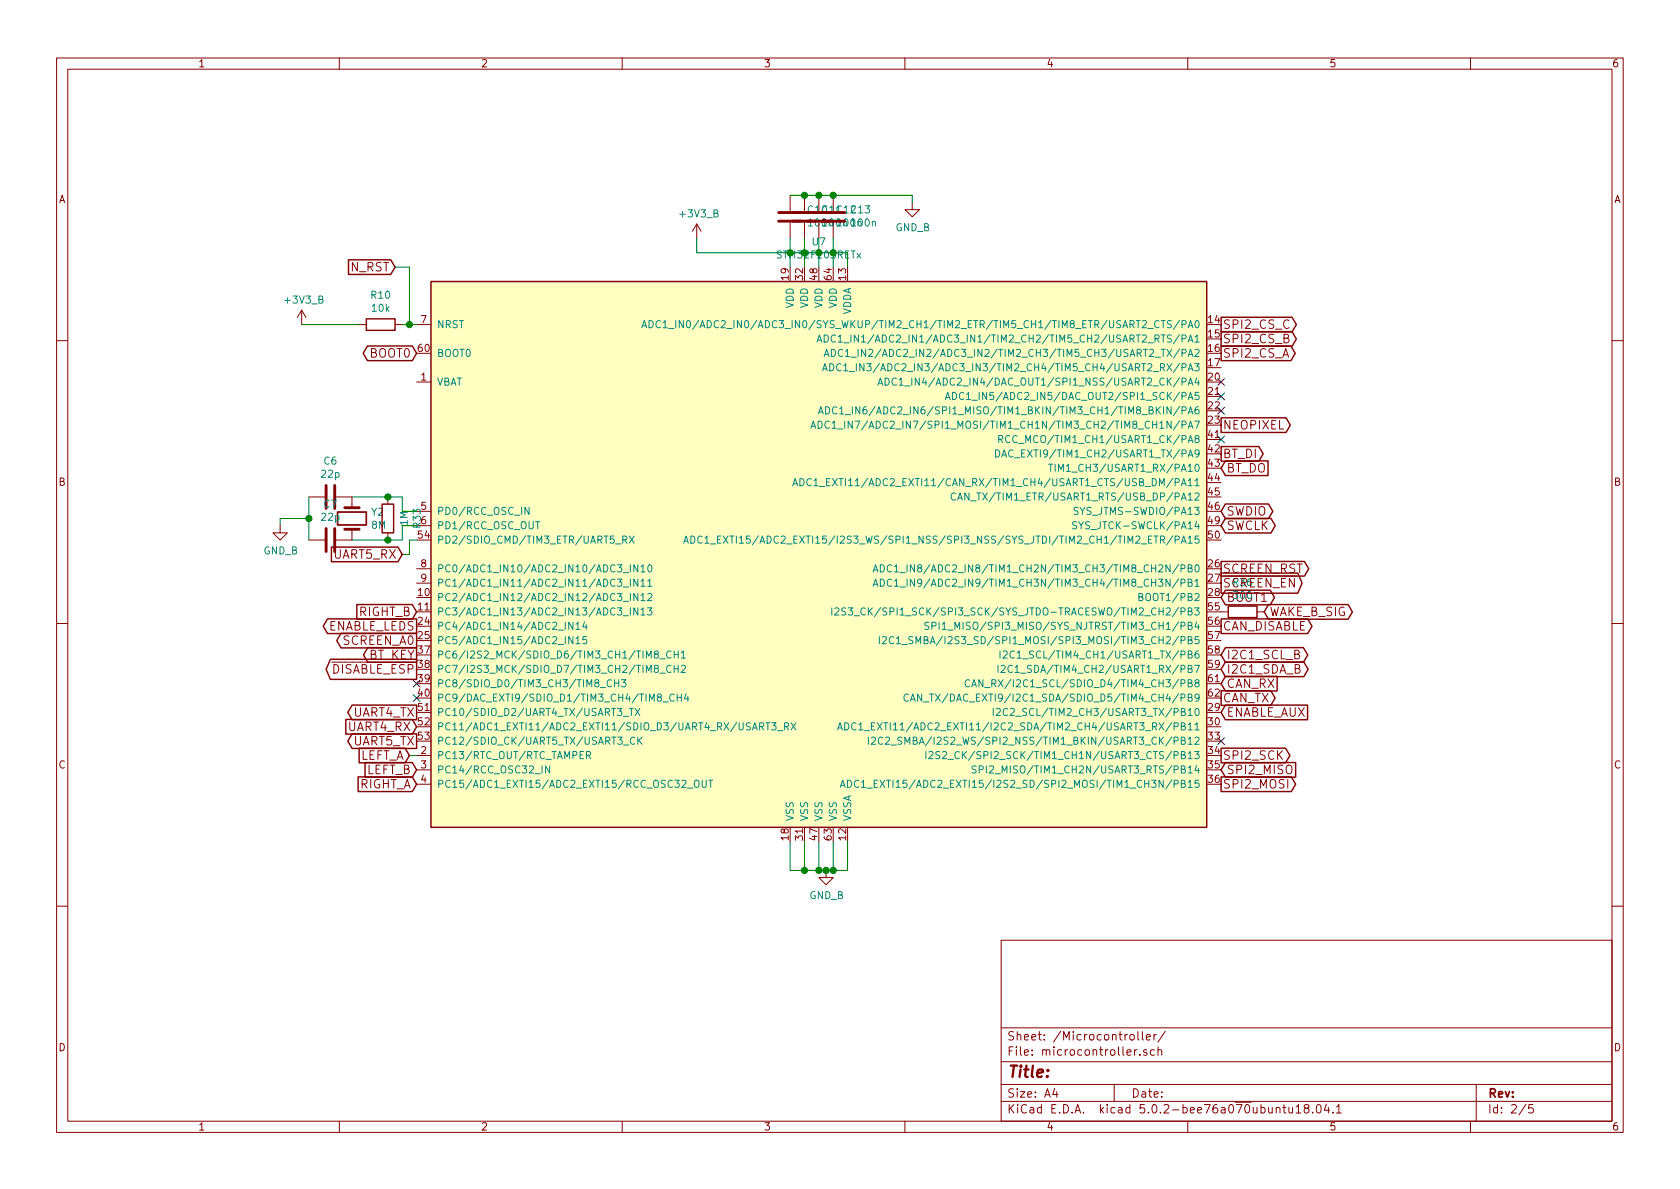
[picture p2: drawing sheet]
<svg xmlns="http://www.w3.org/2000/svg" width="297mm" height="210mm" viewBox="0 0 297 210" stroke-linecap="round" stroke-linejoin="round" font-family="sans-serif">
<g fill="none" stroke="#840000" stroke-width=".18">
<path d="M10 10.3h277v189.9h-277zM12 12.2h273v186.1h-273zM60 10.3v1.9M110 10.3v1.9M160 10.3v1.9M210 10.3v1.9M260 10.3v1.9M123.2 39.6l-.8 1.3M123.2 39.6v2.6M123.2 39.6l.8 1.3M139.7 34.5v2.8M139.7 39.4v2.8"/>
<path d="M142.2 34.5v2.8M142.2 39.4v2.8M144.8 34.5v2.8M144.8 39.4v2.8M147.3 34.5v2.8M147.3 39.4v2.8M161.3 35.8v1.3h1.3l-1.3 1.2-1.3-1.2h1.3M53.3 54.9l-.7 1.2M53.3 54.9v2.5M53.3 54.9l.8 1.2M63.5 57.4h1.3M69.8 57.4h1.3"/>
<path d="M73.7 57.4h2.5M10 60.2h2M73.7 67.6h2.5M285 60.2h2M49.5 93v1.2h1.3l-1.3 1.3-1.2-1.3h1.2M54.6 87.9h2.8M54.6 95.5h2.8M59.4 87.9h2.8v1.9M62.2 93.6v1.9h-2.8M68.6 87.9v1.2M68.6 94.2v1.3M73.7 90.4h2.5"/>
<path d="M73.7 93h2.5M10 110.3h2M73.7 100.6h2.5M73.7 103.1h2.5M215.9 108.2h1.3M222.2 108.2h1.3M285 110.3h2M73.7 133.6h2.5M73.7 136.1h2.5M73.7 138.7h2.5M146 153.9v1.3h1.3l-1.3 1.3-1.2-1.3h1.2M10 160.2h2"/>
<path d="M177 166.3h108v32h-108zM285 160.2h2M60 198.3v1.9M110 198.3v1.9M160 198.3v1.9M177 194.8h108M177 191.8h108M177 187.8h108M177 181.8h108M186.5 192.5l-.4 1h1M186.8 193v1M197 191.8v3"/>
<path d="M199.8 183.1l.3-.2 .4 .2v.7l-.2 .1-.5-.1zM201 185.6l-.4 .3M201.2 182.4v1.3l.2 .2M201.5 186.5v.1M202 182.4v1.3l.2 .2M202.7 183.4l.7-.1-.1-.3-.4-.1-.2 .2 .1 .7h.5M202.8 185.7a.37 .37 0 0 0-.6 .1l.1 .2 .5 .2v.1l-.2 .3-.4-.1M204 182.9v1M204.1 185.7l-.4-.1-.3 .3 .1 .6 .2 .1 .4-.1M204.5 182.9l-.5 .3M204.7 185.7h.1a.37 .37 0 0 1 .6 .1v.8M204.7 185.1v1.5"/>
<path d="M206 182.3l-1.3 2M210 198.3v1.9M226.8 195.8h.6M227 195.3v1.3l.4 .2M227.9 195.8v.9l.4 .1 .2-.1M228.5 195.8v1M229.2 195.8l.4-.5v1.5M229.2 196.8h.8M230.9 196l-.2-.2-.1-.2 .3-.3h.3l.2 .3v.2l-.7 .2a.48 .48 0 0 0 0 .7l.2 .1 .5-.1a.48 .48 0 0 0-.2-.7M232.1 196.7v.1M232.9 195.5l.3-.2a.94 .94 0 0 1 0 1.5l-.4-.3-.1-.6zM234.5 195.2l-.3 1.1h.9"/>
<path d="M234.9 195.8v1M235.7 196.7v.1M236.3 195.8l.4-.5v1.5M236.3 196.8h.9M260 198.3v1.9M261 191.8v6.5M269.8 195.2l-1.2 2M271 195.3h-.7v.7l.2-.1 .5 .1 .1 .2-.1 .5-.2 .1-.5-.1"/>
</g>
<path d="M76.2 49.8h137.2v96.5h-137.2z" fill="#ffffc2" stroke="#ffffc2" stroke-width=".18"/>
<g fill="none" stroke="#840000" stroke-width=".25">
<path d="M61.6 45.9h7.5l.7 1.3-.7 1.3h-7.5zM64.8 56.4h5v2h-5zM76.2 49.8h137.2v96.5h-137.2zM215.9 58.6h12.5l.8 1.3-.8 1.3h-12.5zM215.9 56.1h12.5l.8 1.3-.8 1.3h-12.5zM65 61.2h7.9l.8 1.3-.8 1.3h-7.9l-.8-1.3zM215.9 79h6.7l.7 1.3-.7 1.3h-6.7zM215.9 73.9h11.5l.7 1.3-.7 1.3h-11.5zM215.9 61.2h12.3l.8 1.3-.8 1.3h-12.3zM58.6 96.7h11.8l.7 1.3-.7 1.3h-11.8zM67.6 89.1h2v5.1h-2zM215.9 99.3h14.7l.8 1.3-.8 1.3h-14.7z"/>
<path d="M216.7 89.1h7.6l.7 1.3-.7 1.3h-7.6l-.8-1.3zM216.7 91.7h8l.8 1.3-.8 1.3h-8l-.8-1.3zM216.7 81.5h7.5v2.6h-7.5l-.8-1.3zM57.9 109.4h15.8v2.6h-15.8l-.8-1.3zM58.4 116.6h15.3v3.5h-15.3l-.7-1.7zM60.3 112h13.4v2.6h-13.4l-.8-1.3zM63.1 106.9h9.8l.8 1.3-.8 1.3h-9.8zM65 114.5h8.7v2.6h-8.7l-.7-1.3zM215.9 109.4h15.3l.8 1.3-.8 1.3h-15.3zM215.9 101.3h13.6l.7 1.8-.7 1.8h-13.6zM216.7 104.4h7.9l.7 1.3-.7 1.3h-7.9l-.8-1.3zM216.7 119.6h9.1v2.6h-9.1l-.8-1.3z"/>
<path d="M216.7 114.5h13.8l.7 1.3-.7 1.3h-13.8l-.8-1.3zM216.7 117.1h13.8l.8 1.3-.8 1.3h-13.8l-.8-1.3zM217.2 107.2h5v2h-5zM224.3 106.9h14.1l.7 1.3-.7 1.3h-14.1l-.8-1.3zM61.1 127.2h11.8l.8 1.3-.8 1.3h-11.8zM62.3 129.8h11.4v2.6h-11.4l-.8-1.3zM62.3 124.7h11.4v2.6h-11.4l-.8-1.3zM63.3 137.4h9.6l.8 1.3-.8 1.3h-9.6zM63.5 132.3h8.1l.8 1.3-.8 1.3h-8.1zM64.5 134.8h8.4l.8 1.3-.8 1.3h-8.4zM215.9 122.1h8.8l.8 1.3-.8 1.3h-8.8zM215.9 137.4h12.4l.8 1.3-.8 1.3h-12.4z"/>
<path d="M215.9 132.3h11.4l.8 1.3-.8 1.3h-11.4zM216.7 134.8h12.4v2.6h-12.4l-.8-1.3zM216.7 124.7h14.5v2.6h-14.5l-.8-1.3z"/>
</g>
<g fill="none" stroke="#008484" stroke-width=".18">
<path d="M153.1 38.8l.2-.1a.67 .67 0 0 1 .4 .6 .67 .67 0 0 1-.4 .7 .83 .83 0 0 1-.2-1.2zM154.2 39.3l.2-.2 .3 .1 .1 .8M154.2 39.1v.9M113.5 58l.4-1.3 .5 1.3M113.6 57.6h.6M114.8 56.7a.64 .64 0 0 1 .7 .6 .64 .64 0 0 1-.7 .7zM116.8 56.8a.6 .6 0 0 0-.9 .4 .6 .6 0 0 0 .6 .8l.3-.2M117.2 57l.4-.3v1.3M117.2 58h.8M118.2 58.1h1M119.5 56.7v1.3M120.8 56.7v1.3l-.7-1.3v1.3"/>
<path d="M121.5 56.8l.2-.1a.67 .67 0 0 1 .4 .6 .67 .67 0 0 1-.4 .7l-.3-.3v-.2zM123.5 56.6l-1 1.7M145.7 59.2a.64 .64 0 0 1 .8 .7 .64 .64 0 0 1-.8 .6zM147.7 59.4a.6 .6 0 0 0-.8 .4 .6 .6 0 0 0 .6 .7l.2-.1M148.2 59.6l.4-.4v1.3M150.4 59.2v1.3M143.4 75.7l.4-1.2 .4 1.2M143.5 75.4h.6M144.4 60.5l.5-1.3 .4 1.3M144.6 60.1h.6M144.7 74.5a.64 .64 0 0 1 .7 .6 .64 .64 0 0 1-.7 .6zM144.7 73.2l.4-1.3 .4 1.3"/>
<path d="M144.8 72.8h.6M145.4 65.6l.4-1.3 .5 1.3M145.5 65.2h.7M145.7 63l.5-1.2 .4 1.2M145.8 62.7h.7M146 71.9a.64 .64 0 0 1 .7 .7 .64 .64 0 0 1-.7 .6zM146.6 74.6a.6 .6 0 0 0-.8 .4 .6 .6 0 0 0 .6 .7l.2-.1M146.7 64.3a.64 .64 0 0 1 .7 .6 .64 .64 0 0 1-.7 .7zM147 61.8a.64 .64 0 0 1 .7 .6 .64 .64 0 0 1-.7 .6zM147.1 74.8l.4-.3v1.2M147.1 75.7h.8M148 72.1a.51 .51 0 0 0-.7 0 .51 .51 0 0 0-.1 .6 .46 .46 0 0 0 .2 .5 .46 .46 0 0 0 .6-.1"/>
<path d="M148.1 75.9h.9M148.2 60.5h.7M148.5 72.3l.3-.4v1.3M148.5 73.2h.7M148.7 64.4a.6 .6 0 0 0-.8 .5 .6 .6 0 0 0 .6 .7l.2-.1M149 61.9a.6 .6 0 0 0-.9 .4 .6 .6 0 0 0 .7 .7l.2-.1M149.2 64.7l.3-.4v1.3M149.2 60.6h.9M149.2 65.6h.7M149.4 74.5v1.2M149.4 73.3h1M149.5 62.1l.3-.3v1.2"/>
<path d="M149.5 63h.7M150.1 65.7h1M150.4 63.2h1M150.7 74.5v1.2l-.7-1.2v1.2M150.7 71.9v1.3M151.4 64.3v1.3M151.7 61.8v1.2M152 71.9v1.3l-.7-1.3v1.3M152.8 64.3v1.3l-.8-1.3v1.3M155.2 68.1l.5-1.3 .4 1.3M155.3 67.8h.7M156.5 66.8a.64 .64 0 0 1 .7 .7 .64 .64 0 0 1-.7 .6z"/>
<path d="M158.5 67a.6 .6 0 0 0-.8 .4 .6 .6 0 0 0 .5 .7l.3-.1M159 67.2l.3-.4v1.3M159 68.1h.7M159.9 68.2h1M167.1 70.7l.5-1.3 .4 1.3M167.3 70.3h.6M168.4 69.4a.64 .64 0 0 1 .7 .6 .64 .64 0 0 1-.7 .7zM170.4 69.5a.6 .6 0 0 0-.8 .4 .6 .6 0 0 0 .6 .8l.2-.2M170.9 69.7l.3-.3v1.3M170.9 70.7h.7M176 79.5a.64 .64 0 0 1 .8 .7 .64 .64 0 0 1-.8 .6zM176.6 77.7l.6-.1v-.5l-.1-.1h-.5v1.3"/>
<path d="M176.9 77.7l.4 .6M178.6 77.1a.6 .6 0 0 0-.9 .5 .6 .6 0 0 0 .6 .7l.3-.1M179.1 79.7a.6 .6 0 0 0-.8 .4 .6 .6 0 0 0 .6 .7l.2-.1M93.5 89.7v1.3l-.7-1.3v1.3M94.7 92.2h.7M110.1 95.4l.7-.1v-.4l-.7-.1v1.3M110.4 95.4l.4 .7M111.3 94.8l.8 1.3M111.5 99.9v1.2M112.1 94.8l-.8 1.3M112.8 99.9v1.2l-.7-1.2v1.2M114.7 100l.1-.1a.67 .67 0 0 1 .5 .6 .67 .67 0 0 1-.5 .6l-.3-.4z"/>
<path d="M120.9 96.1l.4-1.3 .4 1.3M121 95.7h.6M122.1 94.8a.64 .64 0 0 1 .8 .6 .64 .64 0 0 1-.8 .7zM124.1 94.9a.5 .5 0 0 0-.6 0 .5 .5 0 0 0-.1 .6 .45 .45 0 0 0 .2 .5 .45 .45 0 0 0 .5-.1M124.6 95.1l.4-.3v1.3M124.6 96.1h.7M125.6 96.2h1M126.9 95.4h.4M127.5 94.8h-.6v1.3h.6M127.9 94.8l.8 1.3M128.7 94.8l-.8 1.3M129 94.8h.8"/>
<path d="M129.4 94.8v1.3M140.2 85.9l.4-1.3 .4 1.3M140.3 85.5h.6M141.4 84.6a.64 .64 0 0 1 .8 .7 .64 .64 0 0 1-.8 .6zM143.4 84.8a.6 .6 0 0 0-.8 .4 .6 .6 0 0 0 .6 .7l.2-.1M143.9 85l.4-.4v1.3M143.9 85.9h.8M144.9 86h.9M155.7 99.9a.64 .64 0 0 1 .7 .6 .64 .64 0 0 1-.7 .6zM157.7 100a.51 .51 0 0 0-.7 0 .51 .51 0 0 0-.1 .6 .46 .46 0 0 0 .2 .5 .46 .46 0 0 0 .6-.1M160.4 99.9v1.2M169 87.3a.6 .6 0 0 0-.9 .4 .6 .6 0 0 0 .6 .7l.3-.1"/>
<path d="M169.3 88.4l.4-1.2 .5 1.2M169.4 88.1h.7M171.3 87.2v1.2l-.7-1.2v1.2M177.1 80.8l.4-1.3 .5 1.3M177.2 80.5h.7M185.4 82.1h.7M185.8 82.1v1.3M186.6 82.1v1.3M187.1 83.4v-1.3l.5 .9 .4-.9v1.3M190.4 92.3l-.5-.1-.2 .2v.3l.5 .3 .2 .3-.3 .2h-.5M190.6 89.8l-.5-.1-.2 .1 .1 .5 .6 .2v.2l-.2 .3-.5-.1M191 89.7l.4 .7 .4-.7"/>
<path d="M101.3 110v1.3l-.7-1.3v1.3M101.3 112.6v1.2l-.7-1.2v1.2M101.8 110.4l.4-.4v1.3M101.8 112.9l.4-.3v1.2M101.8 111.3h.8M101.8 113.8h.8M103.4 110l-.4 .9h.8M103.7 110.5v.8M103.7 112.6h-.6l-.1 .6 .2-.2 .5 .1v.6l-.2 .1-.5-.1M110.2 106.3h1M110.2 108.9h1M110.2 101.3h1"/>
<path d="M110.2 103.8h1M111.5 102.4v1.3M111.5 104.9v1.3M111.5 107.5v1.3M112.8 104.9v1.3l-.7-1.3v1.3M112.8 107.5v1.3l-.7-1.3v1.3M112.8 102.4v1.3l-.7-1.3v1.3M113.3 105.3l.4-.4v1.3M113.3 107.8l.4-.3v1.3M113.3 100.2l.4-.3v1.2M113.3 102.8l.4-.4v1.3M113.3 106.2h.7"/>
<path d="M113.3 108.8h.7M113.3 101.1h.7M113.3 103.7h.7M114.5 107.5h.8l-.5 .5 .4 .1 .1 .4-.3 .3-.5-.2M114.5 105.1l.5-.2 .3 .4-.8 .9h.8M114.5 102.8l.4-.4v1.3M114.5 103.7h.8M115.9 115.7l-.2-.3v-.2l.2-.1 .5 .1v.3l-.6 .2-.1 .2v.2l.2 .3 .4-.1 .1-.2v-.3l-.2-.1M115.9 118.2l-.2-.2v-.2l.2-.2 .5 .2v.3l-.6 .2-.1 .1v.3l.2 .2h.4l.1-.2v-.4l-.2-.1M116.7 116.5h.9M116.7 119h.9M118.6 115.2a.6 .6 0 0 0-.8 .5 .6 .6 0 0 0 .6 .7l.2-.1"/>
<path d="M118.6 117.8a.6 .6 0 0 0-.8 .4 .6 .6 0 0 0 .6 .7l.2-.1M119.2 115.1v1.3M119.2 117.6v1.3M119.2 115.7h.7M119.2 118.3h.7M119.9 115.1v1.3M119.9 117.6v1.3M120.5 115.5l.3-.4v1.3M120.5 117.8l.5-.2 .2 .4-.1 .2-.7 .7h.8M120.5 116.4h.7M147.1 107.5v1.3M147.6 107.6l.5-.1 .2 .3-.8 1h.8"/>
<path d="M149.5 107.6l-.5-.1-.1 .1v.4l.5 .2 .1 .3-.2 .3-.5-.1M150 107.5h.7l-.4 .5 .4 .1v.5l-.2 .2-.5-.2M151 108.9h1M153 107.6a.6 .6 0 0 0-.8 .4 .6 .6 0 0 0 .6 .8l.2-.2M154.4 101.1l.4-1.2 .4 1.2M154.4 103.7l.4-1.3 .4 1.3M154.5 100.8h.6M154.5 103.3h.6M155.5 112.6v1.2M155.7 102.4a.64 .64 0 0 1 .7 .6 .64 .64 0 0 1-.7 .7zM156 112.7l.5-.1 .2 .3-.7 .9h.7M157.7 102.5a.51 .51 0 0 0-.7 0 .51 .51 0 0 0-.1 .6 .46 .46 0 0 0 .2 .5 .46 .46 0 0 0 .6 0"/>
<path d="M158 112.7a.6 .6 0 0 0-.8 .4 .6 .6 0 0 0 .6 .7l.2-.1M158.1 100.2l.4-.3v1.2M158.1 102.8l.4-.4v1.3M158.1 101.1h.8M158.1 103.7h.8M158.5 112.9l.4-.3v1.2M158.5 113.8h.7M159.1 101.3h1M159.1 103.8h1M159.5 114h.9M160.4 102.4v1.3M161.4 112.6h-.5l-.2 .1 .1 .4 .5 .3 .1 .2-.2 .2h-.5"/>
<path d="M164.2 110.1l-.4-.1-.3 .3 .1 .3 .6 .2v.4l-.2 .1-.5-.1M164.8 110.7l.7-.1v-.4l-.2-.2h-.5v1.3M166 110v1.3M166.6 110.4l.4-.4v1.3M166.6 111.3h.7M167.6 111.4h.9M176.5 117.6v1.3M176.8 115.1v1.3M177 117.8l.5-.2 .2 .2v.2v.2l-.8 .7h.8M177.4 115.2l.5-.1 .2 .4-.1 .2-.7 .7h.8M179 117.8a.6 .6 0 0 0-.9 .4 .6 .6 0 0 0 .6 .7l.3-.1M179.3 115.2a.6 .6 0 0 0-.8 .5 .6 .6 0 0 0 .6 .7l.2-.1"/>
<path d="M179.8 115.5l.4-.4v1.3M179.8 116.4h.8M201.4 105.6l.5-.1 .1-.2v-.2l-.6-.2v1.3h.5l.2-.2v-.2l-.3-.2M97.2 135.4v1.3l-.8-1.3v1.3M103.7 133.5h.6l.1-.2v-.3l-.2-.1h-.5v1.3M104 133.5l.4 .7M108.1 120.3a.6 .6 0 0 0-.8 .4 .6 .6 0 0 0 .6 .8l.2-.2M108.7 120.2v1.3M108.7 120.8h.7M109.4 120.2v1.3M109.9 120.2h.8l-.5 .5 .4 .1 .1 .4-.3 .3-.5-.2M110.2 126.7h1"/>
<path d="M110.2 131.7h1M111.3 125.3h.7M111.6 125.3v1.2M112.2 130.5a.6 .6 0 0 0-.8 .4 .6 .6 0 0 0 .6 .7l.2-.1M112.3 125.3l.8 1.2M112.8 130.3v1.3M113 130.9l.5 .7M113.1 125.3l-.8 1.2M113.5 130.3l-.7 .8M117.2 124.1h1M119.2 122.9a.51 .51 0 0 0-.6 0 .51 .51 0 0 0-.2 .6 .46 .46 0 0 0 .3 .5 .46 .46 0 0 0 .5-.1M119.7 122.7v1.3"/>
<path d="M119.7 123.3h.8M120.5 122.7v1.3M121.3 122.7l-.3 .9h.8M121.5 139.4h1M121.6 123.2v.8M122.8 138.1a.45 .45 0 0 1 .7 0 .88 .88 0 0 1-.2 1.1h-.4a1.07 1.07 0 0 1-.1-1.1zM124.2 138v1l.2 .2h.4l.1-.2v-1M125.3 138h.7M125.7 138v1.2M135.4 127.8h.7M135.8 127.8v1.3M136.4 127.8h.8l-.4 .5 .4 .1v.6l-.2 .1-.6-.1"/>
<path d="M137.5 129.2h.9M138.7 128.5l.7-.1v-.5l-.2-.1h-.5v1.3M139 128.5l.4 .6M139.9 127.8l.8 1.3M140.7 127.8l-.8 1.3M148.1 129.1l.4-1.3 .4 1.3M148.2 128.7h.6M148.6 139.2l.4-1.2 .4 1.2M148.7 138.9h.6M149.4 127.8a.64 .64 0 0 1 .7 .6 .64 .64 0 0 1-.7 .7zM149.8 138a.64 .64 0 0 1 .8 .6 .64 .64 0 0 1-.8 .6zM151.4 127.9a.6 .6 0 0 0-.9 .4 .6 .6 0 0 0 .6 .8l.3-.1"/>
<path d="M151.8 128.2l.4-.4v1.3M151.8 138.1a.6 .6 0 0 0-.8 .4 .6 .6 0 0 0 .6 .7l.2-.1M151.8 129.1h.8M152.3 138.3l.4-.3v1.2M152.3 139.2h.8M152.8 129.2h1M153.3 139.4h1M153.5 130.3v1.3M154.1 130.5l.5-.2 .2 .4-.8 .9h.8M154.6 138.6h.4M155.2 138h-.6v1.2h.6M156.1 130.5a.51 .51 0 0 0-.6 0 .51 .51 0 0 0-.2 .6 .46 .46 0 0 0 .2 .5 .46 .46 0 0 0 .6-.1"/>
<path d="M156.6 130.5l.4-.2 .3 .4-.1 .2-.7 .7h.8M157.5 131.7h1M159.5 130.4l-.5-.1-.3 .3 .2 .3 .5 .2v.4l-.2 .1h-.5M160.6 122.9a.6 .6 0 0 0-.8 .4 .6 .6 0 0 0 .6 .7l.2-.1M161 124l.4-1.3 .4 1.3M161.1 123.6h.6M163 122.7v1.3l-.8-1.3v1.3M163.3 124.1h.9M163.7 132.9v1.3M164.2 133l.5-.1 .3 .3-.8 1h.8M164.4 122.7h.7M166.2 133l-.5-.1-.2 .1 .1 .4 .5 .3 .1 .2-.3 .3-.4-.1"/>
<path d="M166.6 133l.5-.1 .3 .3-.8 1h.8M167.6 134.3h1M171.4 120.3a.6 .6 0 0 0-.8 .4 .6 .6 0 0 0 .6 .8l.2-.2M171.8 121.5l.4-1.3 .4 1.3M171.9 121.1h.6M172.6 135.5l-.5-.1-.2 .2v.3l.6 .3 .1 .3-.3 .2-.4-.1M173.1 136.1l.6-.1 .2-.1-.1-.3-.2-.2h-.5v1.3M173.8 120.2v1.3l-.7-1.3v1.3M174.1 121.6h1M174.4 135.4v1.3M174.9 135.6l.5-.2 .3 .4-.1 .2-.7 .7h.8M175.6 125.3v1.2"/>
<path d="M176.1 125.4l.5-.1 .3 .3-.8 .9h.8M178.2 125.4a.51 .51 0 0 0-.7 0 .51 .51 0 0 0-.1 .6 .46 .46 0 0 0 .2 .5 .46 .46 0 0 0 .6-.1M178.6 125.4l.5-.1 .2 .3v.2l-.7 .7h.7"/>
</g>
<path d="M59.7 90.5h5.1v2.3h-5.1z" fill="none" stroke="#840000" stroke-width=".3"/>
<path d="M137.7 37.6h11.7M137.7 39.1h11.7M57.7 85.8v4.1M57.7 93.5v4M59.2 85.8v4.1M59.2 93.5v4M61 89.8h2.5M61 93.6h2.5" fill="none" stroke="#840000" stroke-width=".51"/>
<g fill="none" stroke="#008400" stroke-width=".18">
<path d="M139.7 34.5h21.6v1.3M53.3 57.4h10.2M69.8 47.2h2.6v10.2M71.1 57.4h2.6M123.2 42.2v2.5h16.5M139.7 42.2v5M142.2 42.2v5M144.8 42.2v5M147.3 42.2v5M149.9 44.7v2.5M54.6 87.9v7.6M54.6 91.7h-5.1v1.3"/>
<path d="M62.2 87.9h8.9v2.5h2.6M73.7 95.5h-1.3v2.5h-1.3M73.7 93h-2.6v2.5h-8.9M72.4 133.6h1.3M139.7 148.8v5.1h10.2v-5.1M142.2 148.8v5.1M144.8 148.8v5.1M147.3 148.8v5.1"/>
</g>
<g fill="#008400" stroke="#008400" stroke-width=".25">
<circle cx="54.6" cy="91.7" r=".51"/>
<circle cx="142.2" cy="153.9" r=".51"/>
<circle cx="144.8" cy="153.9" r=".51"/>
<circle cx="147.3" cy="153.9" r=".51"/>
<circle cx="144.8" cy="34.5" r=".51"/>
<circle cx="142.2" cy="34.5" r=".51"/>
<circle cx="72.4" cy="57.4" r=".51"/>
<circle cx="68.6" cy="87.9" r=".51"/>
<circle cx="68.6" cy="95.5" r=".51"/>
<circle cx="146.1" cy="153.9" r=".51"/>
<circle cx="147.3" cy="34.5" r=".51"/>
</g>
<g fill="none" stroke="#000084" stroke-width=".18">
<path d="M215.3 77.1l1.2 1.2M215.3 72l1.2 1.2M215.3 69.5l1.2 1.2M215.3 66.9l1.2 1.3M216.5 77.1l-1.2 1.2M216.5 72l-1.2 1.2M216.5 69.5l-1.2 1.2M216.5 66.9l-1.2 1.3M73.1 120.3l1.2 1.2M73.1 122.8l1.2 1.2M74.3 120.3l-1.2 1.2M74.3 122.8l-1.2 1.2"/>
<path d="M215.3 130.4l1.2 1.3M216.5 130.4l-1.2 1.3"/>
</g>
<text font-size="2.8" fill="#840000" x="178" y="190.5">Title:</text>
<g font-size="2.1" fill="#840000">
<text x="62" y="48">N_RST</text>
<text x="216.2" y="58.2">SPI2_CS_C</text>
<text x="65.4" y="63.2">BOOT0</text>
<text x="216.2" y="63.2">SPI2_CS_A</text>
<text x="216.2" y="60.7">SPI2_CS_B</text>
<text x="216.2" y="75.9">NEOPIXEL</text>
<text x="216.2" y="81">BT_DI</text>
<text x="216.8" y="83.6">BT_DO</text>
<text x="216.8" y="91.2">SWDIO</text>
<text x="216.8" y="93.7">SWCLK</text>
<text x="59" y="98.8">UART5_RX</text>
<text x="216.2" y="101.3">SCREEN_RST</text>
<text x="216.2" y="103.9">SCREEN_EN</text>
<text x="216.8" y="106.4">BOOT1</text>
<text x="57.8" y="111.5">ENABLE_LEDS</text>
<text x="63.4" y="109">RIGHT_B</text>
<text x="216.2" y="111.5">CAN_DISABLE</text>
<text x="224.4" y="109">WAKE_B_SIG</text>
<text x="58.7" y="119.1">DISABLE_ESP</text>
<text x="60.7" y="114">SCREEN_A0</text>
<text x="65" y="116.6">BT_KEY</text>
<text x="216.8" y="116.6">I2C1_SCL_B</text>
<text x="216.8" y="119.1">I2C1_SDA_B</text>
<text x="216.2" y="124.2">CAN_TX</text>
<text x="216.8" y="121.7">CAN_RX</text>
<text x="61.5" y="129.3">UART4_RX</text>
<text x="62.4" y="131.8">UART5_TX</text>
<text x="62.4" y="126.7">UART4_TX</text>
<text x="216.8" y="126.7">ENABLE_AUX</text>
<text x="63.4" y="134.4">LEFT_A</text>
<text x="64.7" y="136.9">LEFT_B</text>
<text x="216.2" y="134.4">SPI2_SCK</text>
<text x="216.8" y="136.9">SPI2_MISO</text>
<text x="63.4" y="139.4">RIGHT_A</text>
<text x="216.2" y="139.4">SPI2_MOSI</text>
<text x="178" y="184">Sheet: /Microcontroller/</text>
<text x="178" y="186.7">File: microcontroller.sch</text>
<text x="178" y="196.9">KiCad E.D.A. kicad 5.0.2-bee76a070ubuntu18.04.1</text>
<text x="178" y="194.1">Size: A4</text>
<text x="200" y="194.1">Date:</text>
<text x="263" y="194.1">Rev:</text>
<text x="263" y="196.9">Id: 2/5</text>
</g>
<g font-size="1.8" fill="#840000">
<text x="35" y="11.9">1</text>
<text x="85" y="11.9">2</text>
<text x="135" y="11.9">3</text>
<text x="185" y="11.9">4</text>
<text x="235" y="11.9">5</text>
<text x="285" y="11.9">6</text>
<text x="10.4" y="35.9">A</text>
<text x="285.4" y="35.9">A</text>
<text x="139.4" y="49.5" transform="rotate(-90 139.4 49.5)">19</text>
<text x="142" y="49.5" transform="rotate(-90 142 49.5)">32</text>
<text x="144.5" y="49.5" transform="rotate(-90 144.5 49.5)">48</text>
<text x="147.1" y="49.5" transform="rotate(-90 147.1 49.5)">64</text>
<text x="149.6" y="49.5" transform="rotate(-90 149.6 49.5)">13</text>
<text x="74.4" y="57.1">7</text>
<text x="213.7" y="57.1">14</text>
<text x="213.7" y="59.7">15</text>
<text x="74" y="62.2">60</text>
<text x="213.7" y="62.2">16</text>
<text x="213.7" y="64.8">17</text>
<text x="74.4" y="67.3">1</text>
<text x="213.7" y="67.3">20</text>
<text x="213.7" y="69.8">21</text>
<text x="213.7" y="72.4">22</text>
<text x="213.7" y="74.9">23</text>
<text x="213.7" y="77.5">41</text>
<text x="213.7" y="80">42</text>
<text x="213.7" y="82.5">43</text>
<text x="10.4" y="85.9">B</text>
<text x="213.7" y="85.1">44</text>
<text x="213.7" y="87.6">45</text>
<text x="285.4" y="85.9">B</text>
<text x="74" y="95.2">54</text>
<text x="74.4" y="90.2">5</text>
<text x="74.4" y="92.7">6</text>
<text x="213.7" y="90.2">46</text>
<text x="213.7" y="92.7">49</text>
<text x="213.7" y="95.2">50</text>
<text x="74.4" y="100.3">8</text>
<text x="213.7" y="100.3">26</text>
<text x="74" y="105.4">10</text>
<text x="74" y="107.9">11</text>
<text x="74.4" y="102.9">9</text>
<text x="213.7" y="102.9">27</text>
<text x="213.7" y="105.4">28</text>
<text x="213.7" y="107.9">55</text>
<text x="218.1" y="103.6">R36</text>
<text x="74" y="110.5">24</text>
<text x="74" y="113">25</text>
<text x="213.7" y="110.5">56</text>
<text x="213.7" y="113">57</text>
<text x="74" y="115.6">37</text>
<text x="74" y="118.1">38</text>
<text x="213.7" y="115.6">58</text>
<text x="213.7" y="118.1">59</text>
<text x="74" y="120.6">39</text>
<text x="74" y="123.2">40</text>
<text x="74" y="125.7">51</text>
<text x="213.7" y="125.7">29</text>
<text x="213.7" y="120.6">61</text>
<text x="213.7" y="123.2">62</text>
<text x="74" y="128.3">52</text>
<text x="74" y="130.8">53</text>
<text x="213.7" y="128.3">30</text>
<text x="213.7" y="130.8">33</text>
<text x="10.4" y="135.9">C</text>
<text x="74.4" y="133.3">2</text>
<text x="74.4" y="135.9">3</text>
<text x="213.7" y="133.3">34</text>
<text x="213.7" y="135.9">35</text>
<text x="285.4" y="135.9">C</text>
<text x="74.4" y="138.4">4</text>
<text x="213.7" y="138.4">36</text>
<text x="139.4" y="148.5" transform="rotate(-90 139.4 148.5)">18</text>
<text x="142" y="148.5" transform="rotate(-90 142 148.5)">31</text>
<text x="144.5" y="148.5" transform="rotate(-90 144.5 148.5)">47</text>
<text x="147.1" y="148.5" transform="rotate(-90 147.1 148.5)">63</text>
<text x="149.6" y="148.5" transform="rotate(-90 149.6 148.5)">12</text>
<text x="10.4" y="185.9">D</text>
<text x="285.4" y="185.9">D</text>
<text x="35" y="199.9">1</text>
<text x="85" y="199.9">2</text>
<text x="135" y="199.9">3</text>
<text x="185" y="199.9">4</text>
<text x="235" y="199.9">5</text>
<text x="285" y="199.9">6</text>
</g>
<g font-size="1.8" fill="#008484">
<text x="120.3" y="38.4">+3V3_B</text>
<text x="142.9" y="37.7">C10C11C12C13</text>
<text x="143.1" y="40.1">100n</text>
<text x="148.2" y="40.1">100n</text>
<text x="158.3" y="40.9">GND_B</text>
<text x="143.7" y="43.4">U7</text>
<text x="50.5" y="53.7">+3V3_B</text>
<text x="65.7" y="52.8">R10</text>
<text x="65.8" y="55.1">10k</text>
<text x="77.2" y="58">NRST</text>
<text x="123.1" y="58">ADC1_IN0/ADC2_IN0/ADC3_IN0/SYS_WKUP/TIM2_CH1/TIM2_ETR/TIM5_CH1/TIM8_ETR/USART2_CTS/PA0</text>
<text x="140.3" y="54.5" transform="rotate(-90 140.3 54.5)">VDD</text>
<text x="142.9" y="54.5" transform="rotate(-90 142.9 54.5)">VDD</text>
<text x="145.4" y="54.5" transform="rotate(-90 145.4 54.5)">VDD</text>
<text x="148" y="54.5" transform="rotate(-90 148 54.5)">VDD</text>
<text x="150.5" y="55.8" transform="rotate(-90 150.5 55.8)">VDDA</text>
<text x="77.2" y="63.1">BOOT0</text>
<text x="151.6" y="60.6">ADC1_IN1/ADC2_IN1/ADC3_IN1/TIM2_CH2/TIM5_CH2/USART2_RTS/PA1</text>
<text x="152.7" y="65.7">ADC1_IN3/ADC2_IN3/ADC3_IN3/TIM2_CH4/TIM5_CH4/USART2_RX/PA3</text>
<text x="152.9" y="63.1">ADC1_IN2/ADC2_IN2/ADC3_IN2/TIM2_CH3/TIM5_CH3/USART2_TX/PA2</text>
<text x="77.2" y="68.2">VBAT</text>
<text x="160.8" y="68.2">ADC1_IN4/ADC2_IN4/DAC_OUT1/SPI1_NSS/USART2_CK/PA4</text>
<text x="171.8" y="70.7">ADC1_IN5/ADC2_IN5/DAC_OUT2/SPI1_SCK/PA5</text>
<text x="151.3" y="75.8">ADC1_IN7/ADC2_IN7/SPI1_MOSI/TIM1_CH1N/TIM3_CH2/TIM8_CH1N/PA7</text>
<text x="152.3" y="73.3">ADC1_IN6/ADC2_IN6/SPI1_MISO/TIM1_BKIN/TIM3_CH1/TIM8_BKIN/PA6</text>
<text x="57.3" y="82.2">C6</text>
<text x="178.8" y="80.9">DAC_EXTI9/TIM1_CH2/USART1_TX/PA9</text>
<text x="179.3" y="78.4">RCC_MCO/TIM1_CH1/USART1_CK/PA8</text>
<text x="187.9" y="83.4">TIM1_CH3/USART1_RX/PA10</text>
<text x="56.9" y="84.5">22p</text>
<text x="57.3" y="89.8">C7</text>
<text x="146.7" y="86">ADC1_EXTI11/ADC2_EXTI11/CAN_RX/TIM1_CH4/USART1_CTS/USB_DM/PA11</text>
<text x="171.6" y="88.5">CAN_TX/TIM1_ETR/USART1_RTS/USB_DP/PA12</text>
<text x="56.9" y="92.1">22p</text>
<text x="65.7" y="91.2">Y2</text>
<text x="65.7" y="93.5">8M</text>
<text x="72.1" y="92.9" transform="rotate(-90 72.1 92.9)">1M</text>
<text x="74.4" y="93.3" transform="rotate(-90 74.4 93.3)">R33</text>
<text x="77.2" y="91.1">PD0/RCC_OSC_IN</text>
<text x="77.2" y="93.6">PD1/RCC_OSC_OUT</text>
<text x="191.2" y="93.6">SYS_JTCK-SWCLK/PA14</text>
<text x="191.6" y="91.1">SYS_JTMS-SWDIO/PA13</text>
<text x="46.6" y="98">GND_B</text>
<text x="77.2" y="96.1">PD2/SDIO_CMD/TIM3_ETR/UART5_RX</text>
<text x="77.2" y="101.2">PC0/ADC1_IN10/ADC2_IN10/ADC3_IN10</text>
<text x="130.8" y="96.1">ADC1_EXTI15/ADC2_EXTI15/I2S3_WS/SPI1_NSS/SPI3_NSS/SYS_JTDI/TIM2_CH1/TIM2_ETR/PA15</text>
<text x="161.1" y="101.2">ADC1_IN8/ADC2_IN8/TIM1_CH2N/TIM3_CH3/TIM8_CH2N/PB0</text>
<text x="77.2" y="106.3">PC2/ADC1_IN12/ADC2_IN12/ADC3_IN12</text>
<text x="77.2" y="103.8">PC1/ADC1_IN11/ADC2_IN11/ADC3_IN11</text>
<text x="161.1" y="103.8">ADC1_IN9/ADC2_IN9/TIM1_CH3N/TIM3_CH4/TIM8_CH3N/PB1</text>
<text x="202.3" y="106.3">BOOT1/PB2</text>
<text x="218.2" y="105.9">300</text>
<text x="77.2" y="108.8">PC3/ADC1_IN13/ADC2_IN13/ADC3_IN13</text>
<text x="77.2" y="111.4">PC4/ADC1_IN14/ADC2_IN14</text>
<text x="77.2" y="113.9">PC5/ADC1_IN15/ADC2_IN15</text>
<text x="153.5" y="108.8">I2S3_CK/SPI1_SCK/SPI3_SCK/SYS_JTDO-TRACESWO/TIM2_CH2/PB3</text>
<text x="162.2" y="113.9">I2C1_SMBA/I2S3_SD/SPI1_MOSI/SPI3_MOSI/TIM3_CH2/PB5</text>
<text x="168.3" y="111.4">SPI1_MISO/SPI3_MISO/SYS_NJTRST/TIM3_CH1/PB4</text>
<text x="77.2" y="116.5">PC6/I2S2_MCK/SDIO_D6/TIM3_CH1/TIM8_CH1</text>
<text x="77.2" y="119">PC7/I2S3_MCK/SDIO_D7/TIM3_CH2/TIM8_CH2</text>
<text x="179.9" y="119">I2C1_SDA/TIM4_CH2/USART1_RX/PB7</text>
<text x="180.3" y="116.5">I2C1_SCL/TIM4_CH1/USART1_TX/PB6</text>
<text x="77.2" y="121.5">PC8/SDIO_D0/TIM3_CH3/TIM8_CH3</text>
<text x="77.2" y="124.1">PC9/DAC_EXTI9/SDIO_D1/TIM3_CH4/TIM8_CH4</text>
<text x="165.1" y="124.1">CAN_TX/DAC_EXTI9/I2C1_SDA/SDIO_D5/TIM4_CH4/PB9</text>
<text x="175.3" y="121.5">CAN_RX/I2C1_SCL/SDIO_D4/TIM4_CH3/PB8</text>
<text x="77.2" y="126.6">PC10/SDIO_D2/UART4_TX/USART3_TX</text>
<text x="77.2" y="129.2">PC11/ADC1_EXTI11/ADC2_EXTI11/SDIO_D3/UART4_RX/USART3_RX</text>
<text x="77.2" y="131.7">PC12/SDIO_CK/UART5_TX/USART3_CK</text>
<text x="154.6" y="129.2">ADC1_EXTI11/ADC2_EXTI11/I2C2_SDA/TIM2_CH4/USART3_RX/PB11</text>
<text x="159.7" y="131.7">I2C2_SMBA/I2S2_WS/SPI2_NSS/TIM1_BKIN/USART3_CK/PB12</text>
<text x="179.3" y="126.6">I2C2_SCL/TIM2_CH3/USART3_TX/PB10</text>
<text x="77.2" y="134.2">PC13/RTC_OUT/RTC_TAMPER</text>
<text x="77.2" y="136.8">PC14/RCC_OSC32_IN</text>
<text x="168.8" y="134.2">I2S2_CK/SPI2_SCK/TIM1_CH1N/USART3_CTS/PB13</text>
<text x="175.7" y="136.8">SPI2_MISO/TIM1_CH2N/USART3_RTS/PB14</text>
<text x="77.2" y="139.3">PC15/ADC1_EXTI15/ADC2_EXTI15/RCC_OSC32_OUT</text>
<text x="155.8" y="139.3">ADC1_EXTI15/ADC2_EXTI15/I2S2_SD/SPI2_MOSI/TIM1_CH3N/PB15</text>
<text x="140.3" y="145.3" transform="rotate(-90 140.3 145.3)">VSS</text>
<text x="142.9" y="145.3" transform="rotate(-90 142.9 145.3)">VSS</text>
<text x="145.4" y="145.3" transform="rotate(-90 145.4 145.3)">VSS</text>
<text x="148" y="145.3" transform="rotate(-90 148 145.3)">VSS</text>
<text x="150.5" y="145.3" transform="rotate(-90 150.5 145.3)">VSSA</text>
<text x="143.1" y="159">GND_B</text>
</g>
<text font-size="1.8" fill="#008400" x="137.7" y="45.7">STM32F103RETx</text>
</svg>
